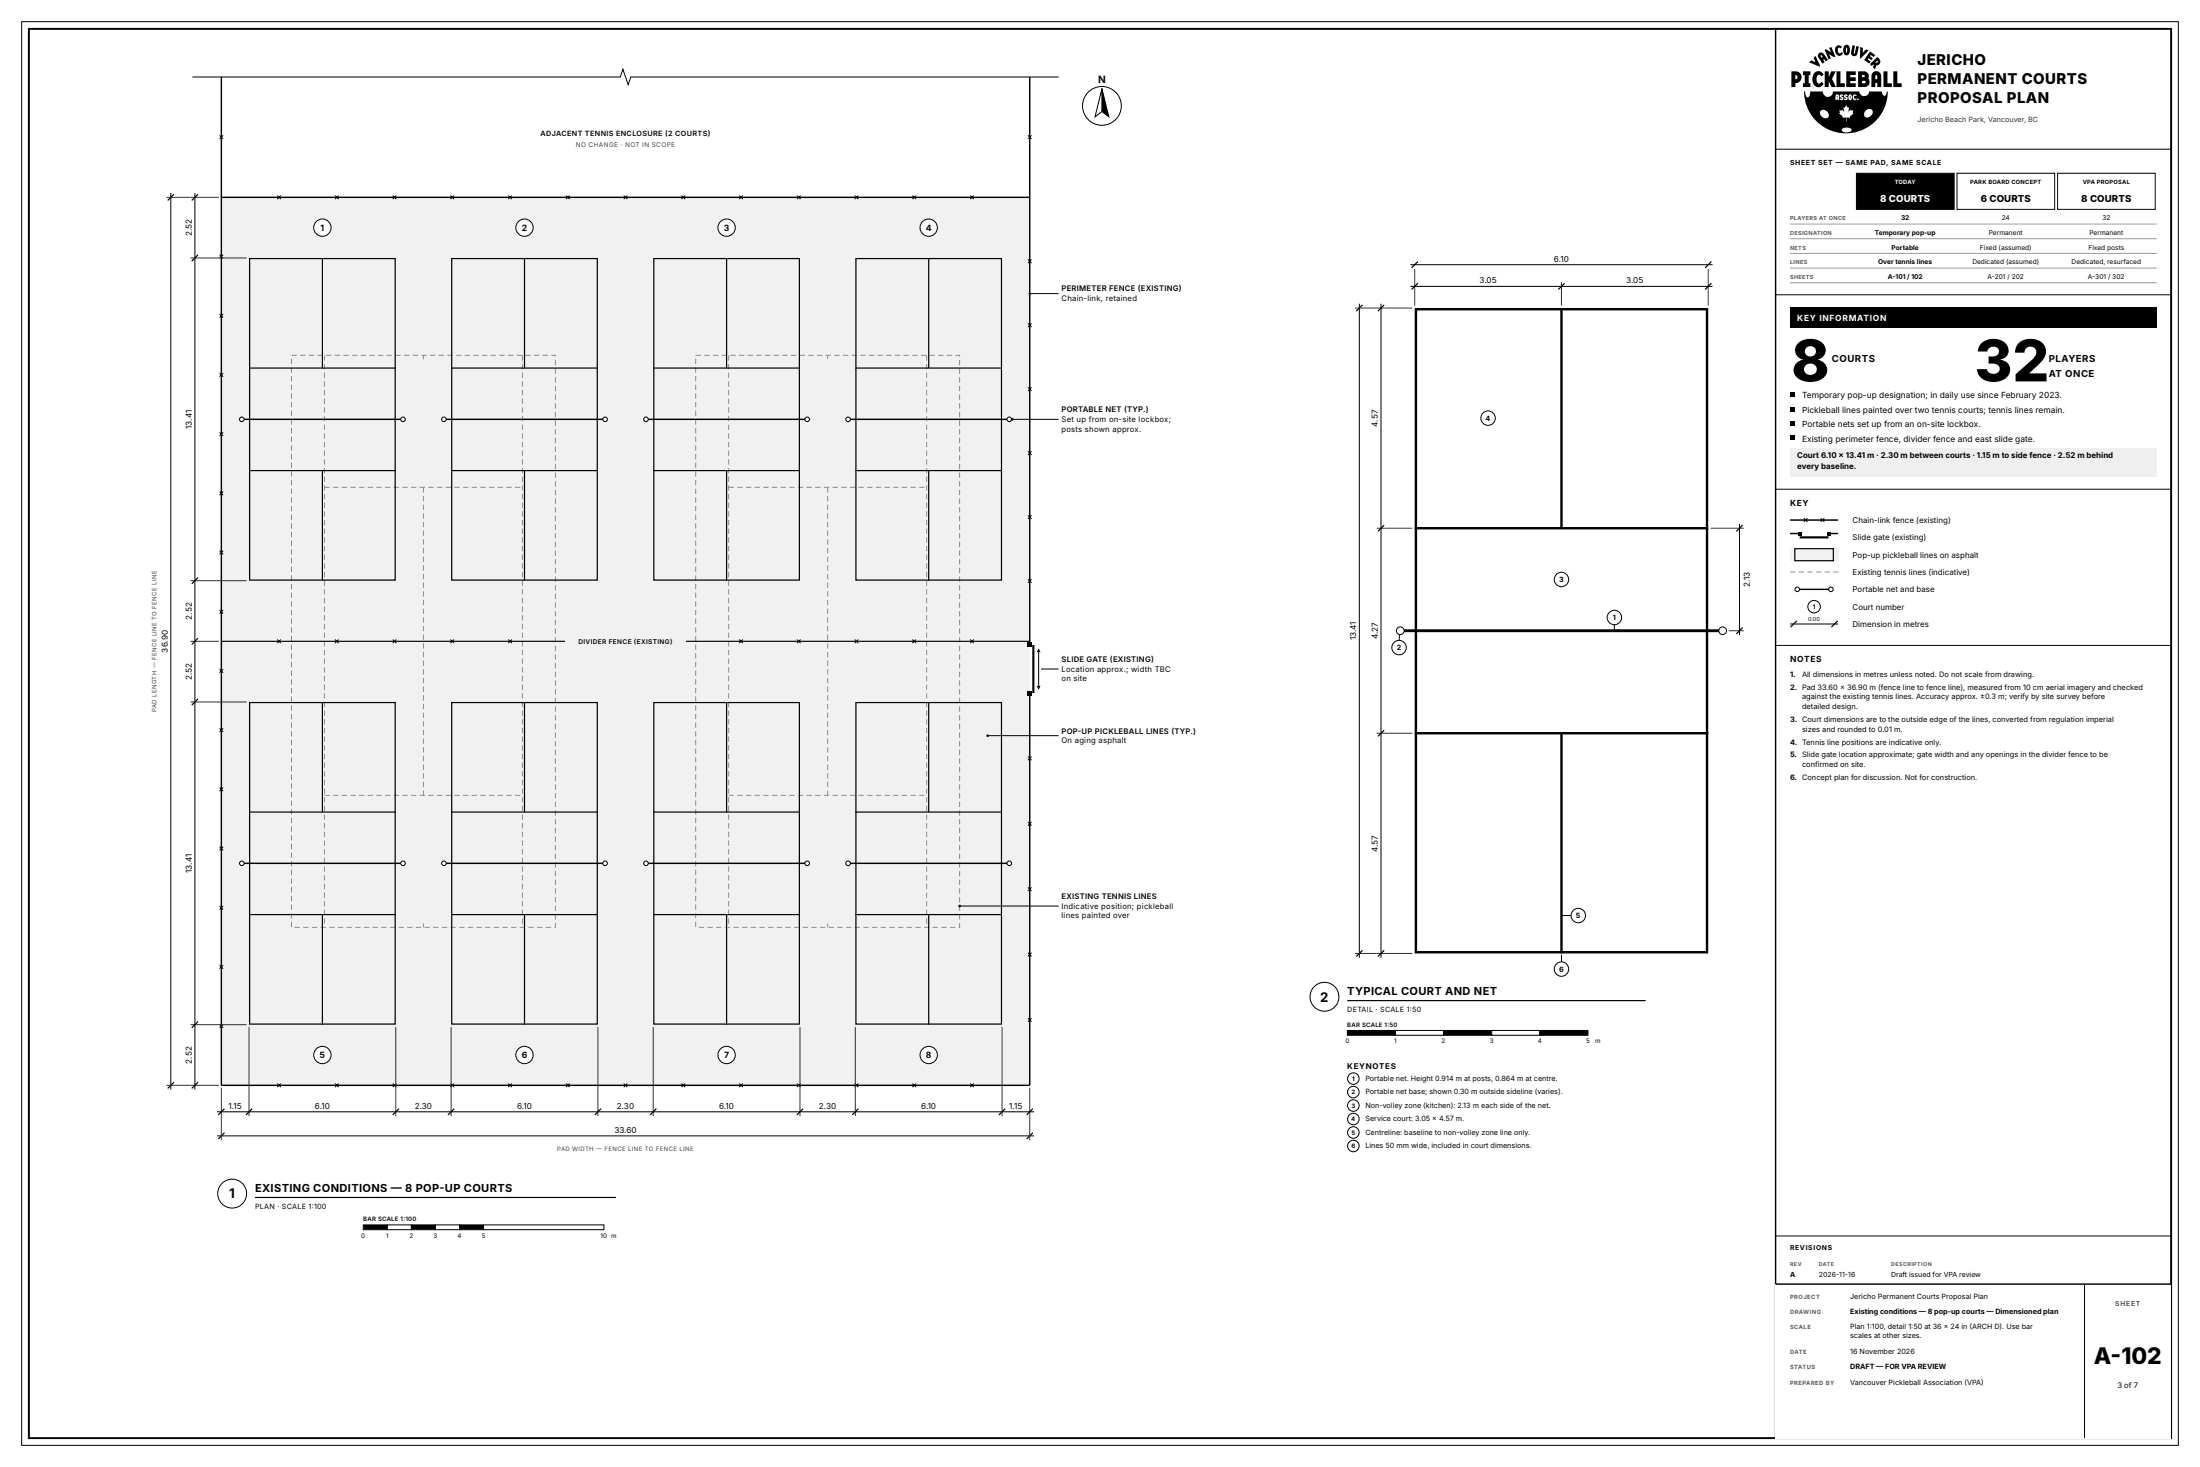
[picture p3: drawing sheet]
<svg xmlns="http://www.w3.org/2000/svg" width="914mm" height="610mm" viewBox="0 0 914 610" stroke-linecap="round" stroke-linejoin="round" font-family="sans-serif">
<path d="M12 12h890.4v585.6h-890.4z" fill="none" stroke="#000" stroke-width=".8" stroke-linecap="butt"/>
<path d="M9 9h896.4v591.6h-896.4z" fill="none" stroke="#000" stroke-width=".42"/>
<path d="M92 82h336v369h-336z" fill="#f1f1f1"/>
<path d="M121.2 147.6h109.7v237.8h-109.7zM134.9 147.6v237.8M217.1 147.6v237.8M289.1 147.6h109.7v237.8h-109.7zM302.9 147.6v237.8M385.2 147.6v237.8M134.9 202.5h82.2M176 202.5v128M302.9 202.5h82.3M344 202.5v128M134.9 330.5h82.2M302.9 330.5h82.3" fill="none" stroke="#8c8c8c" stroke-width=".42" stroke-dasharray="2.2 1.4" stroke-linecap="butt"/>
<path d="M176 147.6v1.6M344 147.6v1.6M176 383.8v1.6M344 383.8v1.6" fill="none" stroke="#8c8c8c" stroke-width=".42"/>
<path d="M103.7 107.4h60.5v133.7h-60.5zM134 107.2v45.7M103.5 152.9h61M103.5 195.6h61M134 195.6v45.7" fill="none" stroke="#000" stroke-width=".5"/>
<path d="M100.5 174.3h67" fill="none" stroke="#000" stroke-width=".6"/>
<g fill="#fff" stroke="#000" stroke-width=".42">
<circle cx="100.5" cy="174.2" r=".95"/>
<circle cx="167.5" cy="174.2" r=".95"/>
</g>
<path d="M187.7 107.4h60.5v133.7h-60.5zM218 107.2v45.7M187.5 152.9h61M187.5 195.6h61M218 195.6v45.7" fill="none" stroke="#000" stroke-width=".5"/>
<path d="M184.5 174.3h67" fill="none" stroke="#000" stroke-width=".6"/>
<g fill="#fff" stroke="#000" stroke-width=".42">
<circle cx="184.5" cy="174.3" r=".95"/>
<circle cx="251.5" cy="174.2" r=".95"/>
</g>
<path d="M271.8 107.4h60.5v133.7h-60.5zM302 107.2v45.7M271.5 152.9h61M271.5 195.6h61M302 195.6v45.7" fill="none" stroke="#000" stroke-width=".5"/>
<path d="M268.5 174.3h67" fill="none" stroke="#000" stroke-width=".6"/>
<g fill="#fff" stroke="#000" stroke-width=".42">
<circle cx="268.5" cy="174.2" r=".95"/>
<circle cx="335.5" cy="174.3" r=".95"/>
</g>
<path d="M355.8 107.4h60.5v133.7h-60.5zM386 107.2v45.7M355.5 152.9h61M355.5 195.6h61M386 195.6v45.7" fill="none" stroke="#000" stroke-width=".5"/>
<path d="M352.5 174.3h67" fill="none" stroke="#000" stroke-width=".6"/>
<g fill="#fff" stroke="#000" stroke-width=".42">
<circle cx="352.5" cy="174.2" r=".95"/>
<circle cx="419.5" cy="174.2" r=".95"/>
</g>
<path d="M103.7 291.9h60.5v133.7h-60.5zM134 291.7v45.7M103.5 337.4h61M103.5 380.1h61M134 380.1v45.7" fill="none" stroke="#000" stroke-width=".5"/>
<path d="M100.5 358.8h67" fill="none" stroke="#000" stroke-width=".6"/>
<g fill="#fff" stroke="#000" stroke-width=".42">
<circle cx="100.5" cy="358.7" r=".95"/>
<circle cx="167.5" cy="358.7" r=".95"/>
</g>
<path d="M187.7 291.9h60.5v133.7h-60.5zM218 291.7v45.7M187.5 337.4h61M187.5 380.1h61M218 380.1v45.7" fill="none" stroke="#000" stroke-width=".5"/>
<path d="M184.5 358.8h67" fill="none" stroke="#000" stroke-width=".6"/>
<g fill="#fff" stroke="#000" stroke-width=".42">
<circle cx="184.5" cy="358.7" r=".95"/>
<circle cx="251.5" cy="358.7" r=".95"/>
</g>
<path d="M271.8 291.9h60.5v133.7h-60.5zM302 291.7v45.7M271.5 337.4h61M271.5 380.1h61M302 380.1v45.7" fill="none" stroke="#000" stroke-width=".5"/>
<path d="M268.5 358.8h67" fill="none" stroke="#000" stroke-width=".6"/>
<g fill="#fff" stroke="#000" stroke-width=".42">
<circle cx="268.5" cy="358.7" r=".95"/>
<circle cx="335.5" cy="358.7" r=".95"/>
</g>
<path d="M355.8 291.9h60.5v133.7h-60.5zM386 291.7v45.7M355.5 337.4h61M355.5 380.1h61M386 380.1v45.7" fill="none" stroke="#000" stroke-width=".5"/>
<path d="M352.5 358.8h67" fill="none" stroke="#000" stroke-width=".6"/>
<g fill="#fff" stroke="#000" stroke-width=".42">
<circle cx="352.5" cy="358.7" r=".95"/>
<circle cx="419.5" cy="358.7" r=".95"/>
</g>
<path d="M92 32v419h336v-163M428 32v236M92 82h336" fill="none" stroke="#000" stroke-width=".6"/>
<g fill="#000" stroke="#000" stroke-width=".42">
<path d="M91.2 56.3l1.6 1.4zM91.2 57.7l1.6-1.4zM427.2 56.3l1.6 1.4zM427.2 57.7l1.6-1.4zM115.2 81.3l1.6 1.4zM115.2 82.7l1.6-1.4zM139.2 81.3l1.6 1.4zM139.2 82.7l1.6-1.4zM163.3 81.3l1.5 1.4zM163.3 82.7l1.5-1.4zM187.3 81.3l1.4 1.4zM187.3 82.7l1.4-1.4z"/>
<path d="M211.3 81.3l1.4 1.4zM211.3 82.7l1.4-1.4zM235.3 81.3l1.4 1.4zM235.3 82.7l1.4-1.4zM259.3 81.3l1.4 1.4zM260.7 81.3l-1.4 1.4zM283.3 81.3l1.4 1.4zM283.3 82.7l1.4-1.4zM307.3 81.3l1.4 1.4zM307.3 82.7l1.4-1.4zM331.3 81.3l1.4 1.4zM331.3 82.7l1.4-1.4z"/>
<path d="M355.3 81.3l1.5 1.4zM355.3 82.7l1.5-1.4zM379.2 81.3l1.6 1.4zM379.2 82.7l1.6-1.4zM403.2 81.3l1.6 1.4zM403.2 82.7l1.6-1.4zM91.2 105.8l1.6 1.6zM92.8 105.8l-1.6 1.6zM427.2 107.8l1.6 1.5zM428.8 107.8l-1.6 1.5zM91.2 130.5l1.6 1.4zM91.2 131.9l1.6-1.4z"/>
<path d="M427.2 134.4l1.6 1.5zM427.2 135.9l1.6-1.5zM91.2 155.1l1.6 1.5zM91.2 156.6l1.6-1.5zM91.2 179.6l1.6 1.5zM427.2 161l1.6 1.5zM427.2 162.5l1.6-1.5zM91.2 181.1l1.6-1.5zM427.2 187.5l1.6 1.5zM428.8 187.5l-1.6 1.5zM91.2 204.3l1.6 1.4zM91.2 205.7l1.6-1.4z"/>
<path d="M427.2 214.1l1.6 1.5zM427.2 215.6l1.6-1.5zM91.2 228.8l1.6 1.6zM92.8 228.8l-1.6 1.6zM91.2 253.5l1.6 1.4zM91.2 254.9l1.6-1.4zM427.2 240.7l1.6 1.5zM428.8 240.7l-1.6 1.5zM91.2 278l1.6 1.6zM92.8 278l-1.6 1.6zM115.2 265.8l1.6 1.4zM115.2 267.2l1.6-1.4z"/>
<path d="M139.2 265.8l1.6 1.4zM139.2 267.2l1.6-1.4zM163.3 265.8l1.5 1.4zM163.3 267.2l1.5-1.4zM187.3 265.8l1.4 1.4zM187.3 267.2l1.4-1.4zM211.3 265.8l1.4 1.4zM211.3 267.2l1.4-1.4zM235.3 265.8l1.4 1.4zM235.3 267.2l1.4-1.4zM259.3 265.8l1.4 1.4zM259.3 267.2l1.4-1.4z"/>
<path d="M283.3 265.8l1.4 1.4zM283.3 267.2l1.4-1.4zM307.3 265.8l1.4 1.4zM307.3 267.2l1.4-1.4zM331.3 265.8l1.4 1.4zM331.3 267.2l1.4-1.4zM355.3 265.8l1.5 1.4zM355.3 267.2l1.5-1.4zM379.2 265.8l1.6 1.4zM379.2 267.2l1.6-1.4zM403.2 265.8l1.6 1.4zM403.2 267.2l1.6-1.4z"/>
<path d="M91.2 302.7l1.6 1.4zM91.2 304.1l1.6-1.4zM427.2 314.4l1.6 1.5zM427.2 315.9l1.6-1.5zM91.2 327.2l1.6 1.6zM91.2 328.8l1.6-1.6zM91.2 351.9l1.6 1.4zM91.2 353.3l1.6-1.4zM427.2 341.6l1.6 1.5zM428.8 341.6l-1.6 1.5zM91.2 376.4l1.6 1.6zM91.2 378l1.6-1.6z"/>
<path d="M427.2 368.8l1.6 1.4zM427.2 370.2l1.6-1.4zM427.2 395.9l1.6 1.5zM427.2 397.4l1.6-1.5zM91.2 401.1l1.6 1.4zM91.2 402.5l1.6-1.4zM91.2 425.6l1.6 1.6zM91.2 427.2l1.6-1.6zM427.2 423.1l1.6 1.5zM428.8 423.1l-1.6 1.5zM115.2 450.3l1.6 1.4zM115.2 451.7l1.6-1.4z"/>
<path d="M139.2 450.3l1.6 1.4zM139.2 451.7l1.6-1.4zM163.3 450.3l1.5 1.4zM164.8 450.3l-1.5 1.4zM187.3 450.3l1.4 1.4zM187.3 451.7l1.4-1.4zM211.3 450.3l1.4 1.4zM211.3 451.7l1.4-1.4zM235.3 450.3l1.4 1.4zM235.3 451.7l1.4-1.4zM259.3 450.3l1.4 1.4zM260.7 450.3l-1.4 1.4z"/>
<path d="M283.3 450.3l1.4 1.4zM283.3 451.7l1.4-1.4zM307.3 450.3l1.4 1.4zM307.3 451.7l1.4-1.4zM331.3 450.3l1.4 1.4zM331.3 451.7l1.4-1.4zM355.3 450.3l1.5 1.4zM355.3 451.7l1.5-1.4zM379.2 450.3l1.6 1.4zM379.2 451.7l1.6-1.4zM403.2 450.3l1.6 1.4zM403.2 451.7l1.6-1.4z"/>
</g>
<path d="M92 266.5h336" fill="none" stroke="#000" stroke-width=".5"/>
<path d="M427.1 267.1h1.8v1.8h-1.8zM431.7 269.4l.8 1.6h-1.6zM427.1 287.1h1.8v1.8h-1.8zM430.9 285h1.6l-.8 1.6z" fill="#000"/>
<path d="M429.5 268v20" fill="none" stroke="#000" stroke-width=".9" stroke-linecap="butt"/>
<path d="M80 32h177.8l1.1-3.2 2.2 6.4 1.1-3.2h177.8M431.7 271v14" fill="none" stroke="#000" stroke-width=".42"/>
<g fill="#fff" stroke="#000" stroke-width=".42">
<circle cx="134" cy="94.6" r="3.6"/>
<circle cx="218" cy="94.6" r="3.6"/>
<circle cx="302" cy="94.6" r="3.6"/>
<circle cx="386" cy="94.6" r="3.6"/>
<circle cx="134" cy="438.4" r="3.6"/>
<circle cx="218" cy="438.4" r="3.6"/>
<circle cx="302" cy="438.4" r="3.6"/>
<circle cx="386" cy="438.4" r="3.6"/>
</g>
<path d="M235 264.1h50v4.8h-50z" fill="#f1f1f1"/>
<g fill="none" stroke="#000" stroke-width=".42">
<path d="M71 80.2v372.6M81 80.2v372.6M428 122h12M420.7 174.3h19.3M432.7 278h7.3M410.5 305.7h29.5M398.8 376.5h41.2M90.2 462h339.6M90.2 472h339.6"/>
<circle cx="458" cy="44" r="8.1"/>
</g>
<g fill="#000">
<circle cx="428" cy="122" r=".55"/>
<circle cx="420.7" cy="174.3" r=".55"/>
<circle cx="410.5" cy="305.7" r=".55"/>
<circle cx="398.8" cy="376.5" r=".55"/>
</g>
<g fill="none" stroke="#333" stroke-width=".42">
<path d="M69.2 82h21.8M79.2 107.2h23.3M79.2 241.3h23.3M79.2 266.5h11.8M79.2 291.7h23.3M79.2 425.8h23.3M103.5 426.8v37M164.5 426.8v37M187.5 426.8v37M248.5 426.8v37M271.5 426.8v37M332.5 426.8v37"/>
<path d="M355.5 426.8v37M416.5 426.8v37M69.2 451h21.8M92 452v21.8M428 452v21.8"/>
</g>
<g fill="#000" stroke="#000" stroke-width=".5">
<path d="M69.7 83.3l2.6-2.6zM79.7 83.3l2.6-2.6zM79.7 108.5l2.6-2.6zM79.7 242.6l2.6-2.6zM79.7 267.8l2.6-2.6zM82.3 290.4l-2.6 2.6zM79.7 427.1l2.6-2.6zM69.7 452.3l2.6-2.6zM79.7 452.3l2.6-2.6zM90.7 463.3l2.6-2.6zM90.7 473.3l2.6-2.6zM102.2 463.3l2.6-2.6z"/>
<path d="M163.2 463.3l2.6-2.6zM188.8 460.7l-2.6 2.6zM247.2 463.3l2.6-2.6zM270.2 463.3l2.6-2.6zM333.8 460.7l-2.6 2.6zM354.2 463.3l2.6-2.6zM415.2 463.3l2.6-2.6zM426.7 463.3l2.6-2.6zM426.7 473.3l2.6-2.6z"/>
</g>
<path d="M458 36.9l2.9 11.6-2.9-2.2z" fill="#000" stroke="#000" stroke-width=".42"/>
<g fill="#fff" stroke="#000" stroke-width=".42">
<path d="M458 36.9v9.4l-2.9 2.2z"/>
<circle cx="96.5" cy="496" r="6"/>
</g>
<path d="M106 497.6h150" fill="none" stroke="#000" stroke-width=".5"/>
<path d="M151 509h10v2h-10z" fill="#000" stroke="#000" stroke-width=".42"/>
<path d="M161 509h10v2h-10z" fill="#fff" stroke="#000" stroke-width=".42"/>
<path d="M171 509h10v2h-10z" fill="#000" stroke="#000" stroke-width=".42"/>
<path d="M181 509h10v2h-10z" fill="#fff" stroke="#000" stroke-width=".42"/>
<path d="M191 509h10v2h-10z" fill="#000" stroke="#000" stroke-width=".42"/>
<path d="M201 509h50v2h-50z" fill="#fff" stroke="#000" stroke-width=".42"/>
<path d="M588.5 128.5h121v267.2h-121zM649 128v91.5M588 219.5h122M588 304.7h122M649 304.7v91.5" fill="none" stroke="#000" stroke-width="1" stroke-linecap="butt"/>
<path d="M582 262.1h134" fill="none" stroke="#000" stroke-width="1.2" stroke-linecap="butt"/>
<g fill="#fff" stroke="#000" stroke-width=".42">
<circle cx="582" cy="262.1" r="1.6"/>
<circle cx="716" cy="262.1" r="1.6"/>
</g>
<path d="M586.2 119h125.6M586.2 110h125.6M565 126.2v271.8M574 126.2v271.8M723 217.7v46.2" fill="none" stroke="#000" stroke-width=".42"/>
<path d="M588 111.8v15.2M649 117.2v9.8M710 111.8v15.2M563.2 128h23.8M572.2 219.5h14.8M711 219.5h13.8M718.6 262.1h6.2M572.2 304.7h14.8M563.2 396.2h23.8" fill="none" stroke="#333" stroke-width=".42"/>
<g fill="#000" stroke="#000" stroke-width=".5">
<path d="M589.3 108.7l-2.6 2.6zM708.7 111.3l2.6-2.6zM566.3 126.7l-2.6 2.6zM575.3 126.7l-2.6 2.6zM589.3 117.7l-2.6 2.6zM650.3 117.7l-2.6 2.6zM708.7 120.3l2.6-2.6zM572.7 220.8l2.6-2.6zM724.3 218.2l-2.6 2.6zM724.3 260.8l-2.6 2.6zM572.7 306l2.6-2.6zM563.7 397.5l2.6-2.6z"/>
<path d="M572.7 397.5l2.6-2.6z"/>
</g>
<g fill="#fff" stroke="#000" stroke-width=".42">
<circle cx="618.5" cy="173.8" r="3"/>
<circle cx="649" cy="240.8" r="3"/>
<circle cx="671" cy="256.6" r="3"/>
</g>
<path d="M671 259.6v2.5" fill="none" stroke="#000" stroke-width=".42"/>
<circle cx="581.5" cy="269.1" r="3" fill="#fff" stroke="#000" stroke-width=".42"/>
<path d="M581.7 263.9l-.2 2.2z" fill="#000" stroke="#000" stroke-width=".42"/>
<circle cx="656" cy="380.5" r="3" fill="#fff" stroke="#000" stroke-width=".42"/>
<path d="M649.3 380.5h3.7" fill="none" stroke="#000" stroke-width=".42"/>
<circle cx="649" cy="402.7" r="3" fill="#fff" stroke="#000" stroke-width=".42"/>
<path d="M649 396.8v2.9" fill="none" stroke="#000" stroke-width=".42"/>
<circle cx="550.5" cy="414.2" r="6" fill="#fff" stroke="#000" stroke-width=".42"/>
<path d="M560 415.8h124" fill="none" stroke="#000" stroke-width=".5"/>
<path d="M560 428.2h20v2h-20z" fill="#000" stroke="#000" stroke-width=".42"/>
<path d="M580 428.2h20v2h-20z" fill="#fff" stroke="#000" stroke-width=".42"/>
<path d="M600 428.2h20v2h-20z" fill="#000" stroke="#000" stroke-width=".42"/>
<path d="M620 428.2h20v2h-20z" fill="#fff" stroke="#000" stroke-width=".42"/>
<path d="M640 428.2h20v2h-20z" fill="#000" stroke="#000" stroke-width=".42"/>
<g fill="#fff" stroke="#000" stroke-width=".42">
<circle cx="562.5" cy="448.2" r="2.4"/>
<circle cx="562.5" cy="453.8" r="2.4"/>
<circle cx="562.5" cy="459.4" r="2.4"/>
<circle cx="562.5" cy="465" r="2.4"/>
<circle cx="562.5" cy="470.6" r="2.4"/>
<circle cx="562.5" cy="476.2" r="2.4"/>
</g>
<path d="M738 12v585.6" fill="none" stroke="#000" stroke-width=".6"/>
<path d="M749.8 38h.5a1.58 1.58 0 0 0 1.4 2.3l.5-.8 .2-1.5h5.2a2.1 2.1 0 0 0 2.1 2.3 2.1 2.1 0 0 0 2.1-2.3h10.9a2.08 2.08 0 0 0 2.1 2 2.08 2.08 0 0 0 2.1-2h5.3a1.24 1.24 0 0 0 1.5 1.6l.5-1.6h.4a17.4 17.4 0 0 1-17.4 17.4 17.4 17.4 0 0 1-17.4-17.4zM765.7 53.5a1.03 1.03 0 0 0 .1 1.2 1.03 1.03 0 0 0 1.2 .3h.7a1.22 1.22 0 0 0 1.3-.2 1.22 1.22 0 0 0 .3-1.3 3.5 3.5 0 0 0-3.6 0zM764.5 45.8v.1a.74 .74 0 0 1-.1 1.2l.3 .3a1.24 1.24 0 0 1 1.1 1.6l1.5-.1v1.6h.2v-1.7l1.5 .1-.1-.5 1.5-1.3-.4-.2 .3-1.1-.8 .2-.3-.5-.9 .8 .3-1.8-.6 .2-.6-1a.79 .79 0 0 1-.3 .8 .79 .79 0 0 1-.9 0l.3 1.8-.9-.8-.2 .5zM756.7 46a2.04 2.04 0 0 0 .6 2.8 2.04 2.04 0 0 0 2.8-.5 2.25 2.25 0 0 0-1-2.2 2.25 2.25 0 0 0-2.4-.1zM775.5 45.9a1.62 1.62 0 0 0-.3 2.6 1.62 1.62 0 0 0 2.6-.5 1.58 1.58 0 0 0 .1-2.5 1.58 1.58 0 0 0-2.4 .4zM764.8 39.5a1.01 1.01 0 0 0 .8 1.4l-.9-.1a.77 .77 0 0 0 .8 .8 .77 .77 0 0 0 .8-.8 .77 .77 0 0 0-.9-.7l-.1-.3 .7 .1a.63 .63 0 0 0-.4-.8 .63 .63 0 0 0-.8 .4zM766.6 39.5a1.08 1.08 0 0 0 .8 1.4h-.8a.69 .69 0 0 0 .5 .9 .69 .69 0 0 0 .8-.6 1.11 1.11 0 0 0-.9-1.3h.8a.64 .64 0 0 0-.4-.8 .64 .64 0 0 0-.8 .4zM768.7 39.3a1.21 1.21 0 0 0-.6 1.4 1.21 1.21 0 0 0 1.2 .9 1.23 1.23 0 0 0 .5-1.4 1.23 1.23 0 0 0-1.1-.9zM770.4 39.4a1.16 1.16 0 0 0-.4 1.5 1.16 1.16 0 0 0 1.4 .6l.3-.4-.3-.2-.2 .2a.68 .68 0 0 1-.6-.7 .68 .68 0 0 1 .5-.6l.3 .2 .3-.3-.5-.4zM771.9 41.3a.35 .35 0 0 0 .7 0 .35 .35 0 0 0-.7 0zM763.1 39.4l-.2 2.2h.6v-.6h.3v.6h.6v-.9a.92 .92 0 0 0-.2-1.1 .92 .92 0 0 0-1.1-.2zM768.9 39.9l.1 1.1zM763.5 39.9h.3v.5h-.3zM754.2 30.2a2.26 2.26 0 0 1 3.7 .8l-.8 .8a1.11 1.11 0 0 0-1.3-.7 1.11 1.11 0 0 0-.8 1.4 1.56 1.56 0 0 0 1.4 2.2l.7-.6a.95 .95 0 0 1 .7 1 .95 .95 0 0 1-.9 .9 2.64 2.64 0 0 1-2.8-.4 2.64 2.64 0 0 1-.8-2.7l.2-1.5zM744.6 29.6l2.2 .1a2.46 2.46 0 0 1 2 2.7 2.46 2.46 0 0 1-2.6 2.1v1.7h-1.6zM749.4 29.6h3.1v1.6h-.7v3.4h.7v1.6h-3.1v-1.6h.7v-3.4h-.7zM758.4 29.6h1.7v2.3l1.1-2.3h1.8l-1 2.1a1.91 1.91 0 0 0 .3 2.8l.8 1.7h-1.8l-1.2-2.4v2.4h-1.7zM763.3 29.6h1.7v5h1.7v1.6h-3.4zM767.4 29.6h3.9v1.6h-2.3v.9h2.3v1.6h-2.3v.9h2.3v1.6h-3.9zM772.3 29.6h1.4a2.18 2.18 0 0 1 2.4 .5 2.18 2.18 0 0 1 .5 2.4 2.33 2.33 0 0 1 0 2.9 2.33 2.33 0 0 1-2.8 .8h-1.5zM778.4 30.2a2.04 2.04 0 0 1 2.1-.5 2.04 2.04 0 0 1 1.4 1.7v4.8h-1.6v-1.7h-.9v1.7h-1.6v-5zM782.9 29.6h1.6v5h1.8v1.6h-3.4zM786.9 29.6h1.7v5h1.8v1.6h-3.5zM773.9 33.6v1h1a.51 .51 0 0 0 .5-.5 .51 .51 0 0 0-.5-.5zM746.2 31.2v1.8a.88 .88 0 0 0 1-.9 .88 .88 0 0 0-1-.9zM779.7 31.3l-.3 1.6h.9l-.1-1.5zM773.9 31.2v.8h.8a.41 .41 0 0 0 .4-.4 .41 .41 0 0 0-.4-.4zM777.3 26.5l2.8-2.7a1.71 1.71 0 0 1 1.4 1.8 1.71 1.71 0 0 1-1.6 1.6l-.5 1.4a1.03 1.03 0 0 1-.8-.7 1.03 1.03 0 0 1 .2-1.1l-.9 .6zM754.6 23.2l1.9 4.2-.2 .3-4.3-1.8 .8-.8 1.8 .7-.8-1.8zM756.1 22.1l.8-.3a6.3 6.3 0 0 1 2.8 3.1 .78 .78 0 0 1-.9 .4 .78 .78 0 0 1-.6-.7l-.4 .3 .6 .9-.9 .6-.5-.8a3.1 3.1 0 0 1-1.2-3.2zM777.2 21.4l2.1 1.5-.5 .8-1.3-.8-.3 .4a1.04 1.04 0 0 1 1.1 1.1l-.5 .6-1.2-.8-.1 .2a1.11 1.11 0 0 0 1 1.2l-.6 .8-2.1-1.5zM779.9 25.6l-.4 .4a.49 .49 0 0 0 .7 0 .49 .49 0 0 0 0-.7zM758.5 20.7l.5-.2 2 1.2-.7-1.8 .9-.4 1.5 4.1a2.58 2.58 0 0 1-2.4-1l.6 1.7-.8 .4zM773.2 19.5l1.1 .4-.1 2 1.4-1.4 1.1 .5-3.4 3.3-.2-.2zM756.7 23l.5 1 .4-.3-.5-.7zM770 18.8l1 .2-.5 3.3a3.5 3.5 0 0 0 1-2.9l.1-.3 1 .2-.2 1a3.2 3.2 0 0 1-1.3 3 1.45 1.45 0 0 1-1.6-.5 1.45 1.45 0 0 1 0-1.7zM763.3 19.2a1.53 1.53 0 0 1 2.3 .4l-.5 .5-.4-.3a1.2 1.2 0 0 0-1 1.2 1.2 1.2 0 0 0 1 1.2l.9-.5a.95 .95 0 0 1 .1 1.2 .95 .95 0 0 1-1.2 .3 2.5 2.5 0 0 1-1.2-4zM766.6 19a1.58 1.58 0 0 1 1.9 .1 1.58 1.58 0 0 1 .4 1.9 1.44 1.44 0 0 1-.5 1.7 1.44 1.44 0 0 1-1.9-.2 3.5 3.5 0 0 1 .1-3.5zM767.5 19.7l-.2 2a1.22 1.22 0 0 0 .2-2z" fill-rule="evenodd" fill="#000"/>
<path d="M738 62h164.4" fill="none" stroke="#000" stroke-width=".42"/>
<path d="M771.6 72h40.6v15h-40.6z" fill="#000" stroke="#000" stroke-width=".42"/>
<g fill="#fff" stroke="#000" stroke-width=".42">
<path d="M813.4 72h40.6v15h-40.6z"/>
<path d="M855.2 72h40.6v15h-40.6z"/>
</g>
<path d="M744 93.1h152.4M744 99.2h152.4M744 105.3h152.4M744 111.4h152.4M744 117.5h152.4" fill="none" stroke="#999" stroke-width=".42"/>
<path d="M738 122.5h164.4" fill="none" stroke="#000" stroke-width=".42"/>
<path d="M744 127.5h152.4v8.5h-152.4zM744.3 163.1h1.8v1.8h-1.8zM744.3 169.1h1.8v1.8h-1.8zM744.3 175.1h1.8v1.8h-1.8zM744.3 181.1h1.8v1.8h-1.8z" fill="#000"/>
<path d="M744 186.1h152.4v12h-152.4z" fill="#efefef"/>
<path d="M738 203.3h164.4" fill="none" stroke="#000" stroke-width=".42"/>
<path d="M744 216.1h20M744 221.7h4M760 221.7h4" fill="none" stroke="#000" stroke-width=".6"/>
<path d="M749.8 215.4l1.4 1.4zM751.2 215.4l-1.4 1.4zM756.7 215.4l1.6 1.4zM756.7 216.8l1.6-1.4z" fill="#000" stroke="#000" stroke-width=".42"/>
<path d="M747.3 221h1.4v1.4h-1.4zM759.3 221h1.4v1.4h-1.4z" fill="#000"/>
<path d="M748 223.3h12" fill="none" stroke="#000" stroke-width=".9" stroke-linecap="butt"/>
<path d="M744 228h20v5h-20z" fill="#f1f1f1"/>
<path d="M746 228h16v5h-16z" fill="none" stroke="#000" stroke-width=".5"/>
<path d="M744 237.7h20" fill="none" stroke="#8c8c8c" stroke-width=".42" stroke-dasharray="2.2 1.4" stroke-linecap="butt"/>
<path d="M747 244.9h14" fill="none" stroke="#000" stroke-width=".6"/>
<g fill="#fff" stroke="#000" stroke-width=".42">
<circle cx="747" cy="244.9" r=".95"/>
<circle cx="761" cy="244.9" r=".95"/>
<circle cx="754" cy="252.1" r="2.6"/>
</g>
<path d="M744 259.3h20M738 268.2h164.4" fill="none" stroke="#000" stroke-width=".42"/>
<path d="M744.2 260.6l2.6-2.6zM761.2 260.6l2.6-2.6z" fill="#000" stroke="#000" stroke-width=".5"/>
<path d="M738 533.6h164.4v64h-164.4z" fill="#fff"/>
<path d="M738 533.6h164.4" fill="none" stroke="#000" stroke-width=".6"/>
<path d="M738 513.6h164.4M866.4 533.6v64" fill="none" stroke="#000" stroke-width=".42"/>
<g font-size="24">
<text x="744.5" y="158.5">8</text>
<text x="820.7" y="158.5">32</text>
</g>
<text font-size="9.5" x="870.3" y="566.6">A-102</text>
<g font-size="6.2">
<text x="797" y="27">JERICHO</text>
<text x="797" y="35">PERMANENT COURTS</text>
<text x="797" y="43">PROPOSAL PLAN</text>
</g>
<g font-size="5.5">
<text x="548.8" y="416.2">2</text>
<text x="95.3" y="498">1</text>
</g>
<g font-size="4.6">
<text x="560" y="413.6">TYPICAL COURT AND NET</text>
<text x="106" y="495.4">EXISTING CONDITIONS — 8 POP-UP COURTS</text>
</g>
<text font-size="4.2" x="456.4" y="34.6">N</text>
<text font-size="4" fill="#fff" x="781.5" y="84">8 COURTS</text>
<g font-size="4">
<text x="823.3" y="84">6 COURTS</text>
<text x="865.1" y="84">8 COURTS</text>
<text x="761.4" y="150.5">COURTS</text>
<text x="851.6" y="150.5">PLAYERS</text>
<text x="851.6" y="156.5">AT ONCE</text>
</g>
<g font-size="3.6">
<text x="133.2" y="95.9">1</text>
<text x="216.9" y="95.9">2</text>
<text x="300.8" y="95.9">3</text>
<text x="384.8" y="95.9">4</text>
<text x="132.8" y="439.7">5</text>
<text x="216.8" y="439.7">6</text>
<text x="301" y="439.7">7</text>
<text x="384.8" y="439.7">8</text>
</g>
<text font-size="3.5" fill="#fff" x="747" y="133.4">KEY INFORMATION</text>
<g font-size="3.5">
<text x="749" y="165.5">Temporary pop-up designation; in daily use since February 2023.</text>
<text x="749" y="171.5">Pickleball lines painted over two tennis courts; tennis lines remain.</text>
<text x="749" y="177.5">Portable nets set up from an on-site lockbox.</text>
<text x="749" y="183.5">Existing perimeter fence, divider fence and east slide gate.</text>
<text x="744" y="210.3">KEY</text>
<text x="744" y="275.2">NOTES</text>
</g>
<g font-size="3.4">
<text x="79.7" y="98.2" transform="rotate(-90 79.7 98.2)">2.52</text>
<text x="645.9" y="108.7">6.10</text>
<text x="614.9" y="117.7">3.05</text>
<text x="675.9" y="117.7">3.05</text>
<text x="79.7" y="178.2" transform="rotate(-90 79.7 178.2)">13.41</text>
<text x="572.7" y="177.3" transform="rotate(-90 572.7 177.3)">4.57</text>
<text x="727.3" y="243.9" transform="rotate(-90 727.3 243.9)">2.13</text>
<text x="79.7" y="257.5" transform="rotate(-90 79.7 257.5)">2.52</text>
<text x="563.7" y="266" transform="rotate(-90 563.7 266)">13.41</text>
<text x="572.7" y="265.6" transform="rotate(-90 572.7 265.6)">4.27</text>
<text x="69.7" y="271.2" transform="rotate(-90 69.7 271.2)">36.90</text>
<text x="79.7" y="282.7" transform="rotate(-90 79.7 282.7)">2.52</text>
<text x="572.7" y="354" transform="rotate(-90 572.7 354)">4.57</text>
<text x="79.7" y="362.7" transform="rotate(-90 79.7 362.7)">13.41</text>
<text x="79.7" y="442" transform="rotate(-90 79.7 442)">2.52</text>
<text x="95" y="460.7">1.15</text>
<text x="130.9" y="460.7">6.10</text>
<text x="172.4" y="460.7">2.30</text>
<text x="214.9" y="460.7">6.10</text>
<text x="256.4" y="460.7">2.30</text>
<text x="298.9" y="460.7">6.10</text>
<text x="340.4" y="460.7">2.30</text>
<text x="382.9" y="460.7">6.10</text>
<text x="419.5" y="460.7">1.15</text>
<text x="255.4" y="470.7">33.60</text>
</g>
<g font-size="3.3">
<text x="747" y="190.5">Court 6.10 × 13.41 m · 2.30 m between courts · 1.15 m to side fence · 2.52 m behind</text>
<text x="747" y="194.9">every baseline.</text>
<text x="770" y="217.3">Chain-link fence (existing)</text>
<text x="770" y="224.5">Slide gate (existing)</text>
<text x="770" y="231.7">Pop-up pickleball lines on asphalt</text>
<text x="770" y="238.9">Existing tennis lines (indicative)</text>
<text x="770" y="246.1">Portable net and base</text>
<text x="770" y="253.3">Court number</text>
<text x="770" y="260.5">Dimension in metres</text>
<text x="560" y="444.2">KEYNOTES</text>
</g>
<g font-size="3.2">
<text x="441.2" y="121.1">PERIMETER FENCE (EXISTING)</text>
<text x="441.2" y="125.1">Chain-link, retained</text>
<text x="441.2" y="171.4">PORTABLE NET (TYP.)</text>
<text x="441.2" y="175.4">Set up from on-site lockbox;</text>
<text x="441.2" y="179.4">posts shown approx.</text>
<text x="441.2" y="275.1">SLIDE GATE (EXISTING)</text>
<text x="441.2" y="279.1">Location approx.; width TBC</text>
<text x="441.2" y="283.1">on site</text>
<text x="441.2" y="304.8">POP-UP PICKLEBALL LINES (TYP.)</text>
<text x="441.2" y="308.8">On aging asphalt</text>
<text x="441.2" y="373.6">EXISTING TENNIS LINES</text>
<text x="441.2" y="377.6">Indicative position; pickleball</text>
<text x="441.2" y="381.6">lines painted over</text>
<text x="880.1" y="576.6">3 of 7</text>
</g>
<g font-size="3.1">
<text x="744" y="281.2">1.</text>
<text x="749" y="281.2">All dimensions in metres unless noted. Do not scale from drawing.</text>
<text x="744" y="286.5">2. Pad 33.60 × 36.90 m (fence line to fence line), measured from 10 cm aerial imagery and checked</text>
<text x="749" y="290.6">against the existing tennis lines. Accuracy approx. ±0.3 m; verify by site survey before</text>
<text x="744" y="300">3. Court dimensions are to the outside edge of the lines, converted from regulation imperial</text>
<text x="749" y="294.6">detailed design.</text>
<text x="749" y="304">sizes and rounded to 0.01 m.</text>
<text x="744" y="309.4">4. Tennis line positions are indicative only.</text>
<text x="744" y="314.8">5. Slide gate location approximate; gate width and any openings in the divider fence to be</text>
<text x="749" y="318.8">confirmed on site.</text>
<text x="744" y="324.1">6. Concept plan for discussion. Not for construction.</text>
</g>
<text font-size="3" fill="#333" x="797" y="50.5">Jericho Beach Park, Vancouver, BC</text>
<g font-size="3">
<text x="224.7" y="56.5">ADJACENT TENNIS ENCLOSURE (2 COURTS)</text>
<text x="617.5" y="174.8">4</text>
<text x="648" y="241.9">3</text>
<text x="670.4" y="257.7">1</text>
<text x="580.6" y="270.2">2</text>
<text x="655" y="381.5">5</text>
<text x="648" y="403.8">6</text>
<text x="560" y="420.4">DETAIL · SCALE 1:50</text>
<text x="567.5" y="449.2">Portable net. Height 0.914 m at posts, 0.864 m at centre.</text>
<text x="567.5" y="454.8">Portable net base; shown 0.30 m outside sideline (varies).</text>
<text x="567.5" y="460.4">Non-volley zone (kitchen): 2.13 m each side of the net.</text>
<text x="567.5" y="466">Service court: 3.05 × 4.57 m.</text>
<text x="567.5" y="471.6">Centreline: baseline to non-volley zone line only.</text>
<text x="567.5" y="477.2">Lines 50 mm wide, included in court dimensions.</text>
<text x="106" y="502.2">PLAN · SCALE 1:100</text>
<text x="769" y="539.6">Jericho Permanent Courts Proposal Plan</text>
<text x="769" y="546">Existing conditions — 8 pop-up courts — Dimensioned plan</text>
<text x="769" y="552.4">Plan 1:100, detail 1:50 at 36 × 24 in (ARCH D). Use bar</text>
<text x="769" y="556.2">scales at other sizes.</text>
<text x="769" y="562.6">16 November 2026</text>
<text x="769" y="569">DRAFT — FOR VPA REVIEW</text>
<text x="769" y="575.4">Vancouver Pickleball Association (VPA)</text>
</g>
<g font-size="2.9">
<text x="744" y="68.5">SHEET SET — SAME PAD, SAME SCALE</text>
<text x="744" y="530.6">A</text>
<text x="756" y="530.6">2026-11-16</text>
<text x="786" y="530.6">Draft issued for VPA review</text>
</g>
<text font-size="2.8" x="744" y="519.6">REVISIONS</text>
<text font-size="2.8" fill="#555" x="879.2" y="542.6">SHEET</text>
<text font-size="2.7" fill="#444" x="239.4" y="61">NO CHANGE · NOT IN SCOPE</text>
<g font-size="2.7">
<text x="790.1" y="91.6">32</text>
<text x="832" y="91.6">24</text>
<text x="873.8" y="91.6">32</text>
<text x="779.3" y="97.7">Temporary pop-up</text>
<text x="826.6" y="97.7">Permanent</text>
<text x="868.4" y="97.7">Permanent</text>
<text x="786.2" y="103.8">Portable</text>
<text x="822.9" y="103.8">Fixed (assumed)</text>
<text x="868.1" y="103.8">Fixed posts</text>
<text x="780.7" y="109.9">Over tennis lines</text>
<text x="819.8" y="109.9">Dedicated (assumed)</text>
<text x="861" y="109.9">Dedicated, resurfaced</text>
<text x="784.6" y="116">A-101 / 102</text>
<text x="826.1" y="116">A-201 / 202</text>
<text x="867.8" y="116">A-301 / 302</text>
<text x="240.4" y="267.5">DIVIDER FENCE (EXISTING)</text>
</g>
<g font-size="2.6">
<text x="753.4" y="253">1</text>
<text x="559.2" y="433.6">0</text>
<text x="579.5" y="433.6">1</text>
<text x="599.2" y="433.6">2</text>
<text x="619.2" y="433.6">3</text>
<text x="639.2" y="433.6">4</text>
<text x="659.2" y="433.6">5</text>
<text x="663" y="433.6">m</text>
<text x="150.2" y="514.4">0</text>
<text x="160.5" y="514.4">1</text>
<text x="170.2" y="514.4">2</text>
<text x="180.2" y="514.4">3</text>
<text x="190.2" y="514.4">4</text>
<text x="200.2" y="514.4">5</text>
<text x="249.7" y="514.4">10 m</text>
</g>
<g font-size="2.5" fill="#444">
<text x="65" y="295.8" transform="rotate(-90 65 295.8)">PAD LENGTH — FENCE LINE TO FENCE LINE</text>
<text x="231.6" y="478.2">PAD WIDTH — FENCE LINE TO FENCE LINE</text>
</g>
<g font-size="2.5">
<text x="560" y="426.6">BAR SCALE 1:50</text>
<text x="562" y="449.1">1</text>
<text x="561.7" y="454.7">2</text>
<text x="561.7" y="460.3">3</text>
<text x="561.7" y="465.9">4</text>
<text x="561.7" y="471.5">5</text>
<text x="561.7" y="477.1">6</text>
<text x="151" y="507.4">BAR SCALE 1:100</text>
</g>
<text font-size="2.4" fill="#fff" x="787.5" y="76.6">TODAY</text>
<g font-size="2.4">
<text x="818.9" y="76.6">PARK BOARD CONCEPT</text>
<text x="865.7" y="76.6">VPA PROPOSAL</text>
</g>
<g font-size="2.4" fill="#555">
<text x="744" y="539.6">PROJECT</text>
<text x="744" y="546">DRAWING</text>
<text x="744" y="552.4">SCALE</text>
<text x="744" y="562.6">DATE</text>
<text x="744" y="569">STATUS</text>
<text x="744" y="575.4">PREPARED BY</text>
</g>
<g font-size="2.3" fill="#555">
<text x="744" y="91.6">PLAYERS AT ONCE</text>
<text x="744" y="97.7">DESIGNATION</text>
<text x="744" y="103.8">NETS</text>
<text x="744" y="109.9">LINES</text>
<text x="744" y="116">SHEETS</text>
</g>
<text font-size="2.3" x="751.6" y="258.1">0.00</text>
<g font-size="2.2" fill="#555">
<text x="744" y="526.1">REV</text>
<text x="756" y="526.1">DATE</text>
<text x="786" y="526.1">DESCRIPTION</text>
</g>
</svg>
